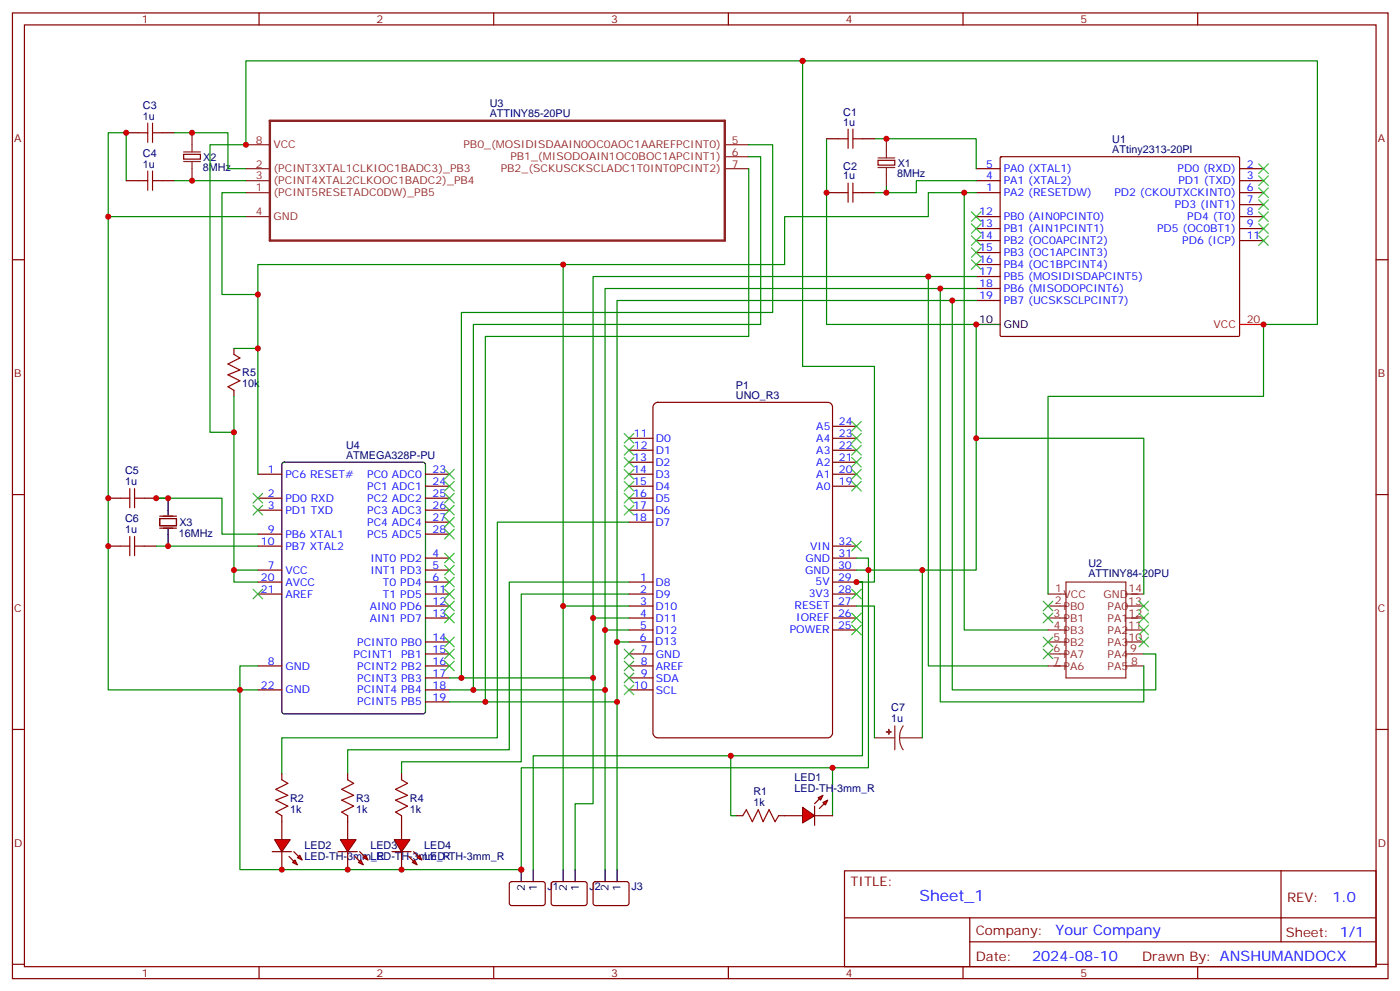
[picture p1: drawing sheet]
<svg xmlns="http://www.w3.org/2000/svg" width="413mm" height="292mm" viewBox="0 0 413 292" stroke-linecap="round" stroke-linejoin="round" font-family="sans-serif">
<g fill="none" stroke="#870000" stroke-width=".35">
<path d="M3.7 3.8h405.3v284.3h-405.3zM7.2 7.3h398.3v277.3h-398.3zM76.3 3.8v3.5M145.5 3.8v3.5M214.6 3.8v3.5M283.8 3.8v3.5M352.9 3.8v3.5M54.1 45.4h5v1.4h-5zM258.7 47.2h5v1.4h-5zM287.7 56.7h7M287.7 49.7h7M287.7 53.2h7"/>
<path d="M294.8 46.3l.3-.2 70 .1 .2 .3-.1 52.4-.3 .2-70-.1-.2-.3zM365.3 56.7h7M365.3 49.7h7M365.3 53.2h7M3.7 76.5h3.5M287.7 63.8h7M287.7 67.3h7M287.7 70.8h7M287.7 74.4h7M287.7 77.9h7M365.3 60.3h7M365.3 63.8h7"/>
<path d="M365.3 67.3h7M365.3 70.8h7M405.5 76.5h3.5M287.7 81.4h7M287.7 84.9h7M287.7 88.5h7M68.9 102.6v1.8M68.9 114.9v1.8M76 139.6h7M125.4 139.6h7M185.3 129h7.1M185.3 132.6h7.1"/>
<path d="M185.3 136.1h7.1M185.3 139.6h7.1M245.3 129h7.1M245.3 132.6h7.1M245.3 136.1h7.1M245.3 139.6h7.1M245.3 125.5h7.1M3.7 145.6h3.5M31.9 146.7h3.5M42.5 146.7h3.5M47.1 152.7h4.9v2.1h-4.9zM47.1 155.5h4.9"/>
<path d="M47.1 152h4.9M76 146.7h7M76 150.2h7M76 157.3h7M125.4 143.2h7M125.4 146.7h7M125.4 150.2h7M125.4 153.7h7M125.4 157.3h7M185.3 143.2h7.1M185.3 146.7h7.1M185.3 150.2h7.1"/>
<path d="M185.3 153.7h7.1M245.3 143.2h7.1M405.5 145.6h3.5M31.9 160.8h3.5M42.5 160.8h3.5M76 171.4h7M76 174.9h7M76 167.9h7M76 160.8h7M125.4 171.4h7M125.4 174.9h7M125.4 178.4h7"/>
<path d="M125.4 167.9h7M125.4 164.3h7M185.3 171.4h7.1M185.3 174.9h7.1M185.3 178.4h7.1M245.3 171.4h7.1M245.3 174.9h7.1M245.3 178.4h7.1M245.3 167.9h7.1M245.3 164.3h7.1M245.3 160.8h7.1M76 196.1h7"/>
<path d="M125.4 182h7M125.4 189h7M125.4 192.5h7M125.4 196.1h7M125.4 199.6h7M185.3 182h7.1M185.3 185.5h7.1M185.3 189h7.1M185.3 192.5h7.1M185.3 196.1h7.1M185.3 199.6h7.1M245.3 182h7.1"/>
<path d="M245.3 185.5h7.1M3.7 214.8h3.5M76 203.1h7M125.4 203.1h7M125.4 206.7h7M185.3 203.1h7.1M405.5 214.8h3.5M248.8 256.4h156.7v28.2h-156.7zM377.5 256.4v20.9M248.9 270.2h156.5M285.8 277.3h119.6M285.8 270.2v14.2"/>
<path d="M3.7 283.9h3.5M76.3 284.6v3.5M145.5 284.6v3.5M214.6 284.6v3.5M283.8 284.6v3.5M352.9 284.6v3.5M405.5 283.9h3.5"/>
</g>
<path d="M192.7 119l1.1-.5h50.1a1.41 1.41 0 0 1 1.4 1.4v95.9a1.51 1.51 0 0 1-1.4 1.4h-50.1a1.51 1.51 0 0 1-1.4-1.4v-95.9z" fill="none" stroke="#800000" stroke-width=".35"/>
<path d="M287.7 95.5h7M83.3 136.3l.4-.2h41l.6 .4 .1 73-.5 .6-41.2 .1-.6-.5-.1-72.9zM49.5 146.7v4.9M49.5 155.9v4.9" fill="none" stroke="#000" stroke-width=".35"/>
<path d="M365.3 95.5h7" fill="none" stroke="#f00" stroke-width=".35"/>
<g fill="none" stroke="#8c2424" stroke-width=".35">
<path d="M56.6 39.1v5.6M54.1 47.6h5M54.1 44.7h5M56.6 47.6v5.6M72.5 42.6h7M72.5 49.7h7M72.5 53.2h7M72.5 56.7h7M213.6 42.6h7M213.6 49.7h7M213.6 46.1h7M258.7 49.3h5"/>
<path d="M258.7 46.5h5M261.2 40.9v5.6M261.2 49.3v5.7M72.5 63.8h7M308.8 174.9h5.3M308.8 178.4h5.3M314.1 171.4h17.7v28.2h-17.7zM331.8 174.9h5.2M331.8 178.4h5.2M308.8 182h5.3M308.8 185.5h5.3M308.8 189h5.3"/>
<path d="M308.8 192.5h5.3M308.8 196.1h5.3M331.8 182h5.2M331.8 185.5h5.2M331.8 189h5.2M331.8 192.5h5.2M331.8 196.1h5.2M257.7 217.2h6M263.7 213.7v7.1M265.1 217.2l.2 1.9 .8 1.7M265.1 217.2h6.7M266.1 213.7l-.8 1.7-.2 1.8"/>
</g>
<path d="M79.5 35.6h134.1v35.2h-134.1z" fill="none" stroke="#8c2424" stroke-width=".71"/>
<g fill="none" stroke="#3c3" stroke-width=".35">
<path d="M370.9 48.3l2.8 2.8M370.9 51.8l2.8 2.8M370.9 55.3l2.8 2.8M370.9 58.8l2.8 2.9M373.7 48.3l-2.8 2.8M373.7 51.8l-2.8 2.8M373.7 55.3l-2.8 2.8M373.7 58.8l-2.8 2.9M286.2 62.4l2.9 2.8M286.2 65.9l2.9 2.8M286.2 69.4l2.9 2.8M286.2 73l2.9 2.8"/>
<path d="M286.2 76.5l2.9 2.8M289.1 62.4l-2.9 2.8M289.1 65.9l-2.9 2.8M289.1 69.4l-2.9 2.8M289.1 73l-2.9 2.8M289.1 76.5l-2.9 2.8M370.9 62.4l2.8 2.8M370.9 65.9l2.8 2.8M370.9 69.4l2.8 2.8M373.7 62.4l-2.8 2.8M373.7 65.9l-2.8 2.8M373.7 69.4l-2.8 2.8"/>
<path d="M131 138.2l2.8 2.8M133.8 138.2l-2.8 2.8M183.9 127.6l2.9 2.9M183.9 131.2l2.9 2.8M183.9 134.7l2.9 2.8M183.9 138.2l2.9 2.8M186.8 127.6l-2.9 2.9M186.8 138.2l-2.9 2.8M186.8 131.2l-2.9 2.8M186.8 134.7l-2.9 2.8M251 124.1l2.8 2.8M251 127.6l2.8 2.9"/>
<path d="M251 131.2l2.8 2.8M251 134.7l2.8 2.8M251 138.2l2.8 2.8M253.8 124.1l-2.8 2.8M253.8 127.6l-2.8 2.9M253.8 131.2l-2.8 2.8M253.8 134.7l-2.8 2.8M253.8 138.2l-2.8 2.8M74.6 145.3l2.8 2.8M74.6 148.8l2.8 2.8M77.4 145.3l-2.8 2.8M77.4 148.8l-2.8 2.8"/>
<path d="M131 141.7l2.8 2.9M131 145.3l2.8 2.8M131 148.8l2.8 2.8M131 152.3l2.8 2.9M131 155.9l2.8 2.8M133.8 141.7l-2.8 2.9M133.8 145.3l-2.8 2.8M133.8 148.8l-2.8 2.8M133.8 152.3l-2.8 2.9M133.8 155.9l-2.8 2.8M183.9 141.7l2.9 2.9M183.9 145.3l2.9 2.8"/>
<path d="M183.9 148.8l2.9 2.8M186.8 141.7l-2.9 2.9M186.8 145.3l-2.9 2.8M186.8 148.8l-2.9 2.8M251 141.7l2.8 2.9M251 159.4l2.8 2.8M253.8 141.7l-2.8 2.9M253.8 159.4l-2.8 2.8M74.6 173.5l2.8 2.8M77.4 173.5l-2.8 2.8M131 162.9l2.8 2.8M131 166.4l2.8 2.9"/>
<path d="M131 170l2.8 2.8M131 177l2.8 2.8M131 173.5l2.8 2.8M133.8 162.9l-2.8 2.8M133.8 166.4l-2.8 2.9M133.8 170l-2.8 2.8M133.8 177l-2.8 2.8M133.8 173.5l-2.8 2.8M251 173.5l2.8 2.8M253.8 173.5l-2.8 2.8M307.4 177l2.8 2.8M310.2 177l-2.8 2.8"/>
<path d="M335.6 177l2.9 2.8M338.5 177l-2.9 2.8M131 180.6l2.8 2.8M131 187.6l2.8 2.8M131 191.1l2.8 2.9M131 194.7l2.8 2.8M133.8 180.6l-2.8 2.8M133.8 187.6l-2.8 2.8M133.8 191.1l-2.8 2.9M133.8 194.7l-2.8 2.8M183.9 198.2l2.9 2.8M183.9 194.7l2.9 2.8"/>
<path d="M183.9 191.1l2.9 2.9M186.8 194.7l-2.9 2.8M186.8 198.2l-2.9 2.8M186.8 191.1l-2.9 2.9M251 180.6l2.8 2.8M251 184.1l2.8 2.8M253.8 180.6l-2.8 2.8M253.8 184.1l-2.8 2.8M307.4 180.6l2.8 2.8M307.4 187.6l2.8 2.8M307.4 191.1l2.8 2.9M310.2 180.6l-2.8 2.8"/>
<path d="M310.2 187.6l-2.8 2.8M310.2 191.1l-2.8 2.9M335.6 180.6l2.9 2.8M335.6 184.1l2.9 2.8M335.6 187.6l2.9 2.8M338.5 180.6l-2.9 2.8M338.5 184.1l-2.9 2.8M338.5 187.6l-2.9 2.8M183.9 201.7l2.9 2.8M186.8 201.7l-2.9 2.8"/>
</g>
<path d="M68.9 104.4l1.8 1-3.5 1.8 3.5 1.7-3.5 1.4 3.5 1.8-3.5 1.8 1.7 1M35.4 146.7h2.8M38.2 143.9v5.6M38.2 158v5.6M39.7 146.7h2.8M39.7 143.9v5.6M39.7 158v5.6M35.4 160.8h2.8M39.7 160.8h2.8" fill="none" stroke="#a10000" stroke-width=".35"/>
<g fill="#8c2424" stroke="#8c2424" stroke-width=".35">
<path d="M261.9 214.8v1.4z"/>
<path d="M261.2 215.5h1.4z"/>
</g>
<g fill="none" stroke="#008700" stroke-width=".35">
<path d="M236.5 17.9v90h21.2v63.5h-5.3h1.7v51.1h-38.8v17.7h1.8M37.2 53.2v-14.1h-5.3v164h44.1M51.3 53.2h21.2M72.5 56.7h-7.1v30h10.6v15.9h-7.1M220.6 49.7v49.4h-77.6v107.6M220.6 46.1h3.6v49.4h-84.7v107.6M220.6 42.6h7.1v49.4h-91.7v107.6M243.6 40.9v54.6h44.1v72.4h-35.3M257.7 40.9h30v8.8M261.2 55v1.7h-3.5M284.1 56.7h-10.6v7.1h-42.3v14.1h-155.2v8.8M287.7 56.7h-3.6v128.8h24.7"/>
<path d="M287.7 53.2h-17.7v3.5h-8.8M31.9 63.8h40.6M165.9 77.9v100.5M273.5 81.4h-98.7v100.6M277.1 84.9h-98.8v100.6M280.6 88.5h-98.8v100.5M287.7 81.4h-14.2v114.7h35.3M287.7 84.9h-10.6v121.8h59.9v-10.6M287.7 88.5h-7.1v114.6h60v-10.6h-3.6M68.9 116.7v51.2M76 102.6v37M68.9 127.3h-7v-84.7h10.6v-24.7h315.7v77.6h-15.9v21.2h-63.5v58.2"/>
<path d="M287.7 129h49.3v45.9M46 146.7h19.4v10.6h10.6M185.3 153.7h-38.8v63.5h-63.5v10.6M49.5 160.8h26.5M76 167.9h-7.1v3.5h7.1M185.3 171.4h-35.2v49.4h-47.7v7M185.3 174.9h-31.7v49.4h-35.3v3.5M185.3 178.4h-19.4v77.6M252.4 164.3h3.5v61.8h-102.3v29.9h-82.9v-59.9h5.3M252.4 178.4h5.3v38.8M271.8 167.9v49.3M132.4 199.6h42.4"/>
<path d="M185.3 182h-10.5v54.6h-5.3v19.4M185.3 185.5h-7v70.5M185.3 189h-3.5v67M132.4 203.1h45.9M132.4 206.7h49.4M215.3 222.5h-58.2v33.5M245.3 226.1v14.1"/>
</g>
<g fill="#f00" stroke="#870000" stroke-width=".35">
<path d="M236.5 237.7l3.5 2.5-3.5 2.1z"/>
<path d="M240 237.3v5.7z"/>
</g>
<g fill="#870000" stroke="#870000" stroke-width=".35">
<path d="M240 236.6l1.4-1.4z"/>
<path d="M241.4 238.1l1.5-1.5z"/>
</g>
<g fill="#f00" stroke="#870000" stroke-width=".35">
<path d="M241.1 234.9l1.4-.7-.7 1.4z"/>
<path d="M242.5 236.3l1.4-.7-.7 1.4z"/>
</g>
<path d="M231.2 240.2h5.3M240 240.2h5.3" fill="none" stroke="#870000" stroke-width=".35"/>
<g fill="#f00" stroke="#870000" stroke-width=".35">
<path d="M80.9 247.2h4.6l-2.5 3.6z"/>
<path d="M80.2 250.8h5.7z"/>
</g>
<g fill="#870000" stroke="#870000" stroke-width=".35">
<path d="M86.6 250.8l1.4 1.4z"/>
<path d="M85.2 252.2l1.4 1.4z"/>
</g>
<g fill="#f00" stroke="#870000" stroke-width=".35">
<path d="M87.6 252.5l.7-.7 .7 1.4z"/>
<path d="M86.2 253.9l.7-.7 .7 1.4z"/>
</g>
<path d="M83 241.9v5.3M83 250.8v5.2" fill="none" stroke="#870000" stroke-width=".35"/>
<g fill="#f00" stroke="#870000" stroke-width=".35">
<path d="M100.3 247.2h4.6l-2.5 3.6z"/>
<path d="M99.6 250.8h5.7z"/>
</g>
<g fill="#870000" stroke="#870000" stroke-width=".35">
<path d="M106 250.8l1.4 1.4z"/>
<path d="M104.6 252.2l1.4 1.4z"/>
</g>
<g fill="#f00" stroke="#870000" stroke-width=".35">
<path d="M107 252.5l.7-.7 .7 1.4z"/>
<path d="M105.6 253.9l.7-.7 .7 1.4z"/>
</g>
<path d="M102.4 241.9v5.3M102.4 250.8v5.2" fill="none" stroke="#870000" stroke-width=".35"/>
<g fill="#f00" stroke="#870000" stroke-width=".35">
<path d="M116.2 247.2h4.6l-2.5 3.6z"/>
<path d="M115.5 250.8h5.6z"/>
</g>
<g fill="#870000" stroke="#870000" stroke-width=".35">
<path d="M121.8 250.8l1.5 1.4z"/>
<path d="M120.4 252.2l1.4 1.4z"/>
</g>
<g fill="#f00" stroke="#870000" stroke-width=".35">
<path d="M122.9 252.5l.7-.7 .7 1.4z"/>
<path d="M121.5 253.9l.7-.7 .7 1.4z"/>
</g>
<g fill="none" stroke="#870000" stroke-width=".35">
<path d="M37.2 39.1h3.5M47.8 39.1h3.5M37.2 53.2h3.5M47.8 53.2h3.5M243.6 40.9h3.5M243.6 56.7h3.5M254.1 40.9h3.6M254.1 56.7h3.6M83 227.8v1.8M102.4 227.8v1.8M118.3 227.8v1.8M83 240.2v1.7"/>
<path d="M102.4 240.2v1.7M118.3 240.2v7M118.3 250.8v5.2M150.3 259.8l.5-.2h9.4l.5 .7-.1 5.9-.7 .4h-9.4l-.4-.7v-5.6zM162.7 259.8l.4-.2h9.5l.4 .7-.1 5.9-.6 .4h-9.5l-.4-.7v-5.6zM175 259.8l.5-.2h9.4l.4 .7v5.9l-.7 .4h-9.4l-.4-.7v-5.6zM217.1 240.2h1.8M229.4 240.2h1.8"/>
</g>
<path d="M153.6 256v3.6M157.1 256v3.6M165.9 256v3.6M169.5 256v3.6M178.3 256v3.6M181.8 256v3.6" fill="none" stroke="#000" stroke-width=".35"/>
<path d="M51.3 39.1h15.9v10.6h5.3M46 146.7h3.5M46 160.8h3.5" fill="none" stroke="#008700" stroke-width=".35"/>
<g fill="none" stroke="#a10000" stroke-width=".35">
<path d="M40.7 39.1h2.8M43.5 36.3v5.6M44.9 39.1h2.9M44.9 36.3v5.6M249.9 38v5.7M251.3 38v5.7M40.7 53.2h2.8M43.5 50.4v5.6M44.9 50.4v5.6M44.9 53.2h2.9M247.1 40.9h2.8M247.1 56.7h2.8"/>
<path d="M249.9 53.9v5.6M251.3 40.9h2.8M251.3 53.9v5.6M251.3 56.7h2.8M83 229.6l1.8 1-3.5 1.8 3.5 1.8-3.5 1.4 3.5 1.7-3.5 1.8 1.7 1.1M102.4 229.6l1.8 1-3.5 1.8 3.5 1.8-3.5 1.4 3.5 1.7-3.5 1.8 1.7 1.1M118.3 229.6l1.8 1-3.5 1.8 3.5 1.8-3.5 1.4 3.5 1.7-3.5 1.8 1.7 1.1M218.9 240.2l1-1.8 1.8 3.5 1.7-3.5 1.5 3.5 1.7-3.5 1.8 3.5 1-1.7"/>
</g>
<g fill="#c00">
<circle cx="245.3" cy="226.1" r=".88"/>
<circle cx="31.9" cy="63.8" r=".88"/>
<circle cx="68.9" cy="167.9" r=".88"/>
<circle cx="76" cy="102.6" r=".88"/>
<circle cx="68.9" cy="127.3" r=".88"/>
<circle cx="287.7" cy="129" r=".88"/>
<circle cx="287.7" cy="95.5" r=".88"/>
<circle cx="174.8" cy="199.6" r=".88"/>
<circle cx="215.3" cy="222.5" r=".88"/>
<circle cx="70.7" cy="203.1" r=".88"/>
<circle cx="273.5" cy="81.4" r=".88"/>
<circle cx="277.1" cy="84.9" r=".88"/>
<circle cx="280.6" cy="88.5" r=".88"/>
<circle cx="76" cy="86.7" r=".88"/>
<circle cx="284.1" cy="56.7" r=".88"/>
<circle cx="143" cy="206.7" r=".88"/>
<circle cx="136" cy="199.6" r=".88"/>
<circle cx="372.3" cy="95.5" r=".88"/>
<circle cx="72.5" cy="42.6" r=".88"/>
<circle cx="236.5" cy="17.9" r=".88"/>
<circle cx="83" cy="256" r=".88"/>
<circle cx="102.4" cy="256" r=".88"/>
<circle cx="118.3" cy="256" r=".88"/>
<circle cx="271.8" cy="167.9" r=".88"/>
<circle cx="255.9" cy="167.9" r=".88"/>
<circle cx="252.4" cy="171.4" r=".88"/>
<circle cx="174.8" cy="182" r=".88"/>
<circle cx="56.6" cy="53.2" r=".88"/>
<circle cx="56.6" cy="39.1" r=".88"/>
<circle cx="165.9" cy="178.4" r=".88"/>
<circle cx="165.9" cy="77.9" r=".88"/>
<circle cx="261.2" cy="40.9" r=".88"/>
<circle cx="261.2" cy="56.7" r=".88"/>
<circle cx="49.5" cy="160.8" r=".88"/>
<circle cx="31.9" cy="160.8" r=".88"/>
<circle cx="139.5" cy="203.1" r=".88"/>
<circle cx="153.6" cy="256" r=".88"/>
<circle cx="178.3" cy="185.5" r=".88"/>
<circle cx="178.3" cy="203.1" r=".88"/>
<circle cx="181.8" cy="189" r=".88"/>
<circle cx="181.8" cy="206.7" r=".88"/>
<circle cx="49.5" cy="146.7" r=".88"/>
<circle cx="46" cy="146.7" r=".88"/>
<circle cx="31.9" cy="146.7" r=".88"/>
<circle cx="243.6" cy="56.7" r=".88"/>
<circle cx="37.2" cy="39.1" r=".88"/>
</g>
<text font-size="4.6" fill="#00f" x="270.9" y="265.4">Sheet_1</text>
<g font-size="4.2" fill="#00f">
<text x="392.6" y="265.7">1.0</text>
<text x="311" y="275.2">Your Company</text>
<text x="304.1" y="283">2024-08-10</text>
</g>
<g font-size="3.9" fill="#800">
<text x="250.6" y="261">TITLE:</text>
<text x="379.2" y="265.7">REV:</text>
<text x="287.5" y="275.2">Company:</text>
<text x="378.9" y="275.8">Sheet: 1/1</text>
<text x="287.5" y="282.9">Date:</text>
<text x="336.6" y="282.9">Drawn By: ANSHUMANDOCX</text>
</g>
<g font-size="3.2" fill="#800">
<text x="41.8" y="6.8">1</text>
<text x="110.9" y="6.8">2</text>
<text x="180.1" y="6.8">3</text>
<text x="249.2" y="6.8">4</text>
<text x="318.3" y="6.8">5</text>
<text x="4.2" y="41.9">A</text>
<text x="406" y="41.9">A</text>
<text x="4.2" y="111.1">B</text>
<text x="406" y="111.1">B</text>
<text x="4.2" y="180.2">C</text>
<text x="406" y="180.2">C</text>
<text x="4.2" y="249.3">D</text>
<text x="406" y="249.3">D</text>
<text x="41.8" y="287.6">1</text>
<text x="110.9" y="287.6">2</text>
<text x="180.1" y="287.6">3</text>
<text x="249.2" y="287.6">4</text>
<text x="318.3" y="287.6">5</text>
</g>
<g font-size="3.2" fill="#000080">
<text x="42.1" y="35.2">1u</text>
<text x="42.1" y="32">C3</text>
<text x="144.3" y="34.5">ATTINY85-20PU</text>
<text x="144.3" y="31.5">U3</text>
<text x="248.5" y="34">C1</text>
<text x="248.5" y="37">1u</text>
<text x="42.1" y="46.1">C4</text>
<text x="59.9" y="47.3">X2</text>
<text x="327.8" y="45.1">ATtiny2313-20PI</text>
<text x="327.8" y="42.1">U1</text>
<text x="42.1" y="49.3">1u</text>
<text x="59.8" y="50.4">8MHz</text>
<text x="248.5" y="52.8">1u</text>
<text x="248.5" y="49.9">C2</text>
<text x="264.4" y="52.2">8MHz</text>
<text x="264.5" y="49.1">X1</text>
<text x="71.4" y="114">10k</text>
<text x="71.4" y="110.8">R5</text>
<text x="216.8" y="117.4">UNO_R3</text>
<text x="216.8" y="114.4">P1</text>
<text x="102" y="135">ATMEGA328P-PU</text>
<text x="102" y="132.1">U4</text>
<text x="36.8" y="142.8">1u</text>
<text x="36.8" y="139.6">C5</text>
<text x="36.8" y="153.7">C6</text>
<text x="52.9" y="154.9">X3</text>
<text x="36.8" y="156.9">1u</text>
<text x="52.7" y="158.1">16MHz</text>
<text x="320.7" y="167">U2</text>
<text x="320.7" y="170">ATTINY84-20PU</text>
<text x="262.6" y="209.4">C7</text>
<text x="262.6" y="212.7">1u</text>
<text x="234.1" y="233.1">LED-TH-3mm_R</text>
<text x="234.1" y="229.9">LED1</text>
<text x="85.5" y="239.2">1k</text>
<text x="85.5" y="236">R2</text>
<text x="104.9" y="239.2">1k</text>
<text x="104.9" y="236">R3</text>
<text x="120.8" y="239.2">1k</text>
<text x="120.8" y="236">R4</text>
<text x="222" y="237.3">1k</text>
<text x="222" y="234.1">R1</text>
<text x="89.7" y="250">LED2</text>
<text x="109.1" y="250">LED3</text>
<text x="125" y="250">LED4</text>
<text x="89.7" y="253.2">LED-TH-3mm_R</text>
<text x="109.1" y="253.2">LED-TH-3mm_R</text>
<text x="125" y="253.2">LED-TH-3mm_R</text>
<text x="161.4" y="262.1">J1</text>
<text x="173.7" y="262.1">J2</text>
<text x="186.1" y="262.1">J3</text>
</g>
<g font-size="3.2" fill="#8d2323">
<text x="75.4" y="42.3">8</text>
<text x="80.6" y="43.7">VCC</text>
<text x="136.6" y="43.7">PB0_(MOSIDISDAAIN0OC0AOC1AAREFPCINT0)</text>
<text x="150.4" y="47.2">PB1_(MISODOAIN1OC0BOC1APCINT1)</text>
<text x="215.7" y="42.3">5</text>
<text x="215.7" y="45.8">6</text>
<text x="75.4" y="49.3">2</text>
<text x="75.4" y="52.8">3</text>
<text x="80.6" y="50.7">(PCINT3XTAL1CLKIOC1BADC3)_PB3</text>
<text x="147.6" y="50.7">PB2_(SCKUSCKSCLADC1T0INT0PCINT2)</text>
<text x="215.7" y="49.3">7</text>
<text x="75.4" y="56.4">1</text>
<text x="80.6" y="54.3">(PCINT4XTAL2CLKOOC1BADC2)_PB4</text>
<text x="80.6" y="57.8">(PCINT5RESETADC0DW)_PB5</text>
<text x="75.4" y="63.4">4</text>
<text x="80.6" y="64.8">GND</text>
<text x="310.8" y="178">2</text>
<text x="310.9" y="174.2">1</text>
<text x="313.4" y="176">VCC</text>
<text x="313.4" y="179.5">PB0</text>
<text x="325.2" y="176">GND</text>
<text x="326.4" y="179.5">PA0</text>
<text x="332.5" y="178.1">13</text>
<text x="332.6" y="174.2">14</text>
<text x="310.4" y="181.6">3</text>
<text x="310.6" y="185.1">4</text>
<text x="313.4" y="183">PB1</text>
<text x="326.4" y="183">PA1</text>
<text x="332.5" y="185.1">11</text>
<text x="332.6" y="181.6">12</text>
<text x="310.4" y="192">6</text>
<text x="310.4" y="188.7">5</text>
<text x="313.4" y="186.5">PB3</text>
<text x="313.4" y="190.1">PB2</text>
<text x="326.4" y="190.1">PA3</text>
<text x="326.4" y="186.5">PA2</text>
<text x="332.6" y="188.7">10</text>
<text x="333" y="192">9</text>
<text x="310.3" y="195.7">7</text>
<text x="313.4" y="193.6">PA7</text>
<text x="313.4" y="197.1">PA6</text>
<text x="326.4" y="197.1">PA5</text>
<text x="326.4" y="193.6">PA4</text>
<text x="333.3" y="195.7">8</text>
</g>
<g font-size="3.2" fill="#00f">
<text x="290.6" y="52.8">4</text>
<text x="290.6" y="49.3">5</text>
<text x="295.8" y="50.7">PA0 (XTAL1)</text>
<text x="347" y="50.7">PD0 (RXD)</text>
<text x="367.4" y="49.3">2</text>
<text x="367.4" y="52.8">3</text>
<text x="290.6" y="56.4">1</text>
<text x="295.8" y="57.8">PA2 (RESETDW)</text>
<text x="295.8" y="54.3">PA1 (XTAL2)</text>
<text x="328.4" y="57.8">PD2 (CKOUTXCKINT0)</text>
<text x="347.3" y="54.3">PD1 (TXD)</text>
<text x="367.4" y="56.4">6</text>
<text x="367.4" y="59.9">7</text>
<text x="288.6" y="63.4">12</text>
<text x="295.8" y="64.8">PB0 (AIN0PCINT0)</text>
<text x="346.2" y="61.3">PD3 (INT1)</text>
<text x="349.9" y="64.8">PD4 (T0)</text>
<text x="367.4" y="63.4">8</text>
<text x="288.6" y="67">13</text>
<text x="288.6" y="70.5">14</text>
<text x="295.8" y="68.4">PB1 (AIN1PCINT1)</text>
<text x="295.8" y="71.9">PB2 (OC0APCINT2)</text>
<text x="341" y="68.4">PD5 (OC0BT1)</text>
<text x="348.4" y="71.9">PD6 (ICP)</text>
<text x="367.4" y="67">9</text>
<text x="367.4" y="70.5">11</text>
<text x="288.6" y="74">15</text>
<text x="288.6" y="77.5">16</text>
<text x="295.8" y="75.4">PB3 (OC1APCINT3)</text>
<text x="288.6" y="81.1">17</text>
<text x="295.8" y="79">PB4 (OC1BPCINT4)</text>
<text x="295.8" y="82.5">PB5 (MOSIDISDAPCINT5)</text>
<text x="288.6" y="84.6">18</text>
<text x="288.6" y="88.1">19</text>
<text x="295.8" y="86">PB6 (MISODOPCINT6)</text>
<text x="295.8" y="89.5">PB7 (UCSKSCLPCINT7)</text>
<text x="247.2" y="125.1">24</text>
<text x="186.8" y="128.7">11</text>
<text x="193.3" y="130.1">D0</text>
<text x="240.5" y="130">A4</text>
<text x="240.5" y="126.5">A5</text>
<text x="247.2" y="128.6">23</text>
<text x="186.6" y="135.7">13</text>
<text x="186.8" y="132.2">12</text>
<text x="193.1" y="137.2">D2</text>
<text x="193.3" y="133.7">D1</text>
<text x="240.5" y="137.1">A2</text>
<text x="240.5" y="133.6">A3</text>
<text x="247.2" y="135.7">21</text>
<text x="247.2" y="132.2">22</text>
<text x="78.9" y="139.3">1</text>
<text x="84.1" y="140.7">PC6 RESET#</text>
<text x="108.2" y="140.7">PC0 ADC0</text>
<text x="127.5" y="139.3">23</text>
<text x="127.5" y="142.8">24</text>
<text x="186.6" y="139.3">14</text>
<text x="186.6" y="142.8">15</text>
<text x="193.1" y="140.7">D3</text>
<text x="240.5" y="140.6">A1</text>
<text x="247.2" y="142.7">19</text>
<text x="247.2" y="139.2">20</text>
<text x="78.9" y="146.3">2</text>
<text x="78.9" y="149.9">3</text>
<text x="84.1" y="147.7">PD0 RXD</text>
<text x="108.2" y="144.2">PC1 ADC1</text>
<text x="108.2" y="147.7">PC2 ADC2</text>
<text x="127.5" y="146.3">25</text>
<text x="127.5" y="149.9">26</text>
<text x="186.6" y="146.3">16</text>
<text x="186.6" y="149.9">17</text>
<text x="193.1" y="144.2">D4</text>
<text x="193.1" y="147.7">D5</text>
<text x="240.5" y="144.1">A0</text>
<text x="84.1" y="151.3">PD1 TXD</text>
<text x="108.2" y="151.3">PC3 ADC3</text>
<text x="108.2" y="154.8">PC4 ADC4</text>
<text x="127.5" y="153.4">27</text>
<text x="186.6" y="153.4">18</text>
<text x="193.1" y="151.3">D6</text>
<text x="193.1" y="154.8">D7</text>
<text x="76.9" y="160.4">10</text>
<text x="78.9" y="156.9">9</text>
<text x="84.1" y="158.3">PB6 XTAL1</text>
<text x="84.1" y="161.9">PB7 XTAL2</text>
<text x="108.2" y="158.3">PC5 ADC5</text>
<text x="127.5" y="156.9">28</text>
<text x="238.7" y="161.9">VIN</text>
<text x="247.1" y="160.4">32</text>
<text x="78.9" y="167.5">7</text>
<text x="109.1" y="165.4">INT0 PD2</text>
<text x="127.5" y="164">4</text>
<text x="127.5" y="167.5">5</text>
<text x="237.3" y="165.4">GND</text>
<text x="247" y="167.4">30</text>
<text x="247.1" y="164">31</text>
<text x="76.9" y="171">20</text>
<text x="84.1" y="168.9">VCC</text>
<text x="84.1" y="172.4">AVCC</text>
<text x="109.1" y="168.9">INT1 PD3</text>
<text x="112.9" y="172.4">T0 PD4</text>
<text x="127.5" y="171">6</text>
<text x="188.7" y="171">1</text>
<text x="193.1" y="172.4">D8</text>
<text x="237.2" y="168.9">GND</text>
<text x="240.3" y="172.4">5V</text>
<text x="247" y="171">29</text>
<text x="76.9" y="174.6">21</text>
<text x="84.1" y="176">AREF</text>
<text x="108.9" y="179.5">AIN0 PD6</text>
<text x="112.9" y="176">T1 PD5</text>
<text x="127.5" y="174.6">11</text>
<text x="127.5" y="178.1">12</text>
<text x="188.7" y="174.6">2</text>
<text x="188.7" y="178.1">3</text>
<text x="193.1" y="176">D9</text>
<text x="193.1" y="179.5">D10</text>
<text x="234.2" y="179.4">RESET</text>
<text x="238.3" y="175.9">3V3</text>
<text x="247" y="178">27</text>
<text x="247" y="174.5">28</text>
<text x="108.9" y="183">AIN1 PD7</text>
<text x="127.5" y="181.6">13</text>
<text x="188.7" y="181.6">4</text>
<text x="188.7" y="185.2">5</text>
<text x="193.1" y="183">D11</text>
<text x="234.6" y="183">IOREF</text>
<text x="247" y="185.1">25</text>
<text x="247" y="181.6">26</text>
<text x="105.3" y="190.1">PCINT0 PB0</text>
<text x="127.5" y="188.7">14</text>
<text x="188.5" y="188.6">6</text>
<text x="193" y="190">D13</text>
<text x="193.2" y="186.6">D12</text>
<text x="232.7" y="186.5">POWER</text>
<text x="78.9" y="195.7">8</text>
<text x="84.1" y="197.1">GND</text>
<text x="104.2" y="193.6">PCINT1</text>
<text x="105.3" y="197.1">PCINT2 PB2</text>
<text x="118.2" y="193.6">PB1</text>
<text x="127.5" y="192.2">15</text>
<text x="127.5" y="195.7">16</text>
<text x="188.8" y="192.2">7</text>
<text x="188.8" y="195.7">8</text>
<text x="193.3" y="193.6">GND</text>
<text x="193.3" y="197.2">AREF</text>
<text x="76.9" y="202.8">22</text>
<text x="105.3" y="200.7">PCINT3 PB3</text>
<text x="127.5" y="199.2">17</text>
<text x="127.5" y="202.8">18</text>
<text x="186.8" y="202.8">10</text>
<text x="188.8" y="199.3">9</text>
<text x="193.3" y="200.7">SDA</text>
<text x="84.1" y="204.2">GND</text>
<text x="105.3" y="204.2">PCINT4 PB4</text>
<text x="105.3" y="207.7">PCINT5 PB5</text>
<text x="127.5" y="206.3">19</text>
<text x="193.3" y="204.2">SCL</text>
</g>
<g font-size="3.2">
<text x="288.6" y="95.2">10</text>
<text x="295.8" y="96.6">GND</text>
<text x="154.7" y="262.3" transform="rotate(-90 154.7 262.3)">2</text>
<text x="158.2" y="262.3" transform="rotate(-90 158.2 262.3)">1</text>
<text x="167" y="262.3" transform="rotate(-90 167 262.3)">2</text>
<text x="170.5" y="262.3" transform="rotate(-90 170.5 262.3)">1</text>
<text x="179.4" y="262.3" transform="rotate(-90 179.4 262.3)">2</text>
<text x="182.9" y="262.3" transform="rotate(-90 182.9 262.3)">1</text>
</g>
<g font-size="3.2" fill="#f00">
<text x="367.4" y="95.2">20</text>
<text x="357.6" y="96.6">VCC</text>
</g>
</svg>
